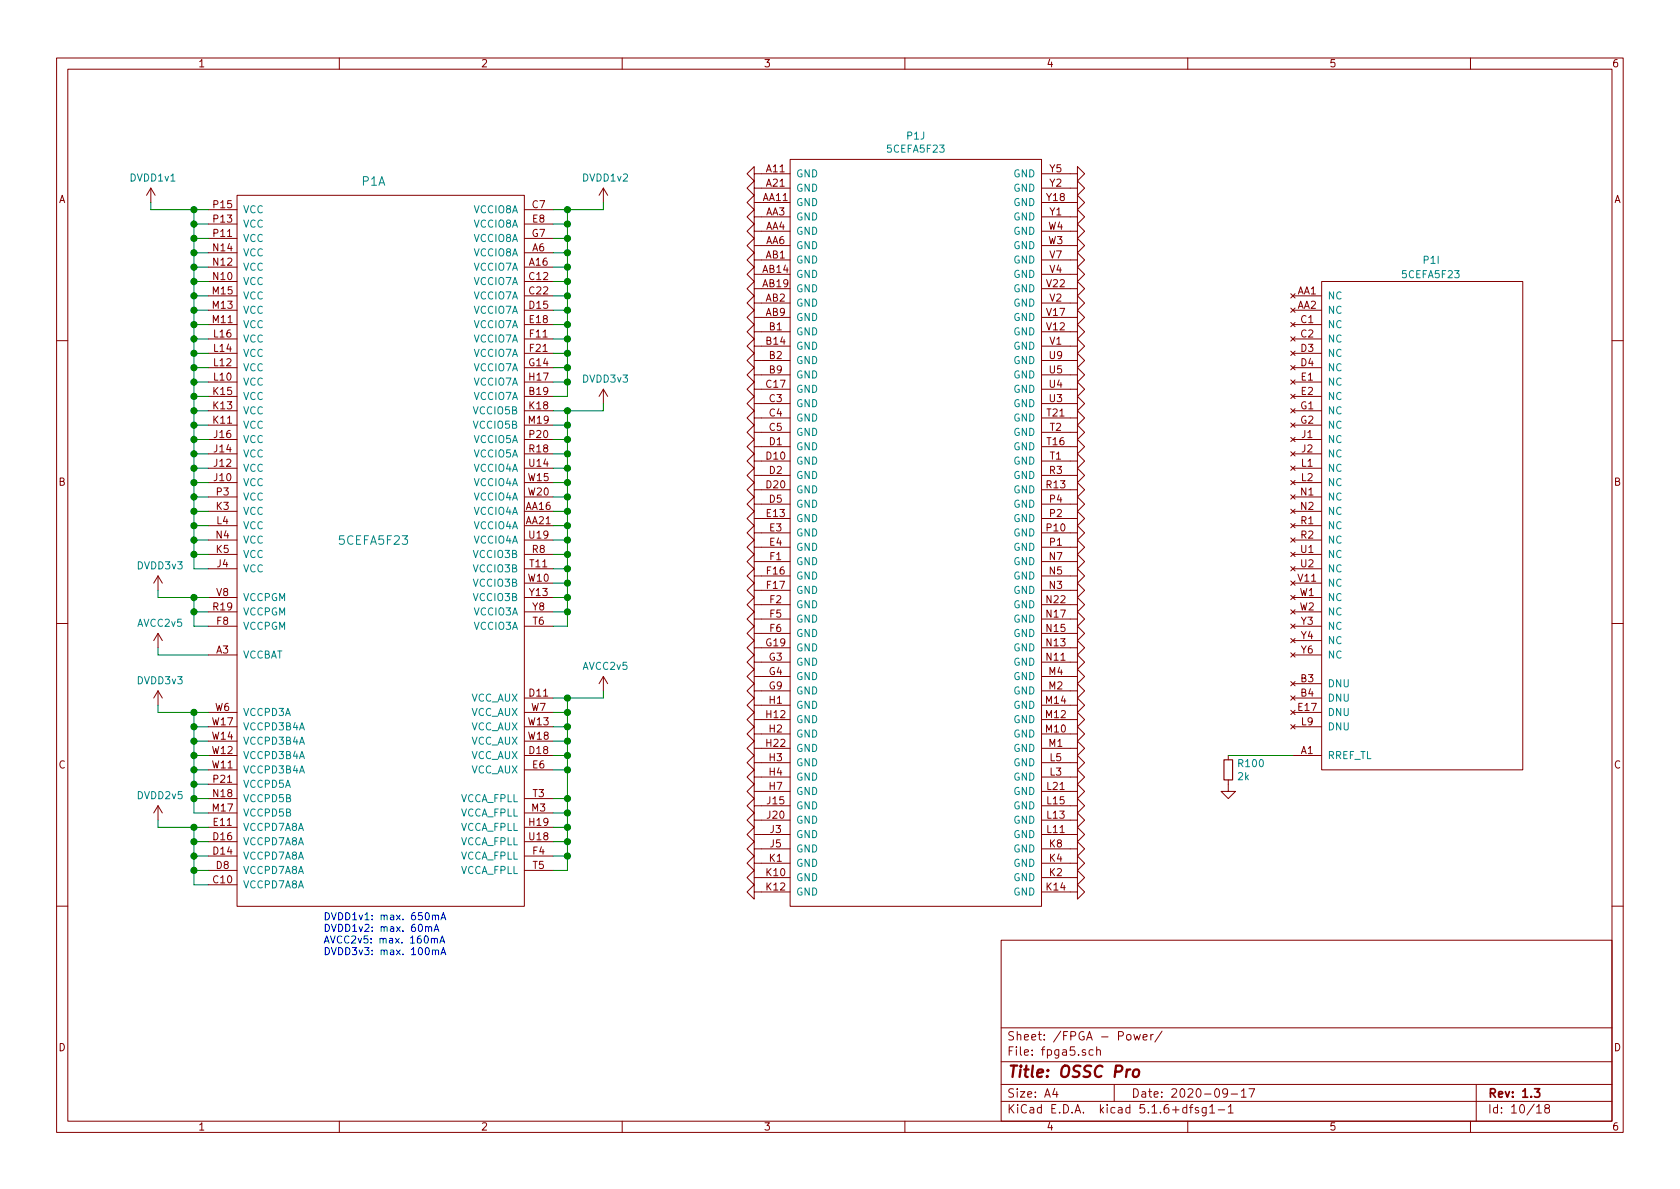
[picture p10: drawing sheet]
<svg xmlns="http://www.w3.org/2000/svg" width="297mm" height="210mm" viewBox="0 0 297 210" stroke-linecap="round" stroke-linejoin="round" font-family="sans-serif">
<g fill="none" stroke="#840000" stroke-width=".18">
<path d="M10 10.3h277v189.9h-277zM12 12.2h273v186.1h-273zM60 10.3v1.9M110 10.3v1.9M160 10.3v1.9M210 10.3v1.9M260 10.3v1.9M26.7 33.3l-.8 1.2M26.7 33.3v2.5M26.7 33.3l.7 1.2M36.8 37.1h5.1M36.8 39.6h5.1"/>
<path d="M41.9 34.5h50.8v125.8h-50.8zM92.7 37.1h5.1M92.7 39.6h5.1M106.7 33.3v2.5M106.7 33.3l-.8 1.2M106.7 33.3l.7 1.2M133.3 30.7v-1.2l-1.2 1.2 1.2 1.3v-1.3h6.4M133.3 33.3v-1.3l-1.2 1.3 1.2 1.2v-1.2h6.4M133.3 35.8v-1.3l-1.2 1.3 1.2 1.3v-1.3h6.4M133.3 38.3v-1.2l-1.2 1.2 1.2 1.3v-1.3h6.4M139.7 28.2h44.4v132.1h-44.4zM184.1 30.7h6.4v1.3l1.3-1.3-1.3-1.2v1.2"/>
<path d="M184.1 33.3h6.4v1.2l1.3-1.2-1.3-1.3v1.3M184.1 35.8h6.4v1.3l1.3-1.3-1.3-1.3v1.3M184.1 38.3h6.4v1.3l1.3-1.3-1.3-1.2v1.2M36.8 47.2h5.1M36.8 44.7h5.1M36.8 49.8h5.1M36.8 52.3h5.1M36.8 54.9h5.1M36.8 57.4h5.1M36.8 59.9h5.1M36.8 42.2h5.1M92.7 47.2h5.1"/>
<path d="M92.7 44.7h5.1M92.7 49.8h5.1M92.7 52.3h5.1M92.7 54.9h5.1M92.7 57.4h5.1M92.7 59.9h5.1M92.7 42.2h5.1M133.3 56.1v-1.2l-1.2 1.2 1.2 1.3v-1.3h6.4M133.3 58.7v-1.3l-1.2 1.3 1.2 1.2v-1.2h6.4M133.3 40.9v-1.3l-1.2 1.3 1.2 1.3v-1.3h6.4M133.3 43.4v-1.2l-1.2 1.2 1.2 1.3v-1.3h6.4M133.3 46v-1.3l-1.2 1.3 1.2 1.2v-1.2h6.4"/>
<path d="M133.3 48.5v-1.3l-1.2 1.3 1.2 1.3v-1.3h6.4M133.3 51v-1.2l-1.2 1.2 1.2 1.3v-1.3h6.4M133.3 53.6v-1.3l-1.2 1.3 1.2 1.3v-1.3h6.4M184.1 56.1h6.4v1.3l1.3-1.3-1.3-1.2v1.2M184.1 58.7h6.4v1.2l1.3-1.2-1.3-1.3v1.3M184.1 40.9h6.4v1.3l1.3-1.3-1.3-1.3v1.3M184.1 53.6h6.4v1.3l1.3-1.3-1.3-1.3v1.3M184.1 51h6.4v1.3l1.3-1.3-1.3-1.2v1.2M184.1 48.5h6.4v1.3l1.3-1.3-1.3-1.3v1.3M184.1 46h6.4v1.2l1.3-1.2-1.3-1.3v1.3M184.1 43.4h6.4v1.3l1.3-1.3-1.3-1.2v1.2M228.2 51.9l.8 .8"/>
<path d="M228.2 54.5l.8 .7M228.2 57l.8 .8M228.2 59.6l.8 .7M228.6 52.3h5.1M228.6 54.9h5.1M228.6 57.4h5.1M228.6 59.9h5.1M229 51.9l-.8 .8M229 54.5l-.8 .7M229 57l-.8 .8M229 59.6l-.8 .7M233.7 49.8h35.5v86.3h-35.5z"/>
<path d="M10 60.2h2M36.8 70.1h5.1M36.8 62.5h5.1M36.8 65h5.1M36.8 67.6h5.1M36.8 77.7h5.1M36.8 75.2h5.1M36.8 72.6h5.1M92.7 70.1h5.1M92.7 62.5h5.1M92.7 65h5.1M92.7 67.6h5.1"/>
<path d="M92.7 77.7h5.1M92.7 75.2h5.1M92.7 72.6h5.1M106.7 68.8l-.8 1.3M106.7 68.8v2.6M106.7 68.8l.7 1.3M133.3 79v-1.3l-1.2 1.3 1.2 1.3v-1.3h6.4M133.3 61.2v-1.3l-1.2 1.3 1.2 1.3v-1.3h6.4M133.3 63.7v-1.2l-1.2 1.2 1.2 1.3v-1.3h6.4M133.3 66.3v-1.3l-1.2 1.3 1.2 1.3v-1.3h6.4M133.3 68.8v-1.2l-1.2 1.2 1.2 1.3v-1.3h6.4M133.3 71.4v-1.3l-1.2 1.3 1.2 1.2v-1.2h6.4"/>
<path d="M133.3 73.9v-1.3l-1.2 1.3 1.2 1.3v-1.3h6.4M133.3 76.4v-1.2l-1.2 1.2 1.2 1.3v-1.3h6.4M184.1 61.2h6.4v1.3l1.3-1.3-1.3-1.3v1.3M184.1 63.7h6.4v1.3l1.3-1.3-1.3-1.2v1.2M184.1 66.3h6.4v1.3l1.3-1.3-1.3-1.3v1.3M184.1 68.8h6.4v1.3l1.3-1.3-1.3-1.2v1.2M184.1 71.4h6.4v1.2l1.3-1.2-1.3-1.3v1.3M184.1 73.9h6.4v1.3l1.3-1.3-1.3-1.3v1.3M184.1 76.4h6.4v1.3l1.3-1.3-1.3-1.2v1.2M184.1 79h6.4v1.3l1.3-1.3-1.3-1.3v1.3M228.2 62.1l.8 .8M228.2 64.6l.8 .8"/>
<path d="M228.2 67.2l.8 .7M228.2 69.7l.8 .8M228.2 72.3l.8 .7M228.2 74.8l.8 .8M228.2 77.3l.8 .8M228.2 79.9l.8 .7M228.6 70.1h5.1M228.6 62.5h5.1M228.6 65h5.1M228.6 67.6h5.1M228.6 77.7h5.1M228.6 75.2h5.1"/>
<path d="M228.6 72.6h5.1M229 62.1l-.8 .8M229 64.6l-.8 .8M229 67.2l-.8 .7M229 69.7l-.8 .8M229 72.3l-.8 .7M229 74.8l-.8 .8M229 77.3l-.8 .8M229 79.9l-.8 .7M285 60.2h2M36.8 90.4h5.1M36.8 93h5.1"/>
<path d="M36.8 85.3h5.1M36.8 82.8h5.1M36.8 80.3h5.1M36.8 98h5.1M36.8 95.5h5.1M36.8 87.9h5.1M92.7 90.4h5.1M92.7 93h5.1M92.7 85.3h5.1M92.7 82.8h5.1M92.7 80.3h5.1M92.7 98h5.1"/>
<path d="M92.7 95.5h5.1M92.7 87.9h5.1M133.3 94.2v-1.2l-1.2 1.2 1.2 1.3v-1.3h6.4M133.3 81.5v-1.2l-1.2 1.2 1.2 1.3v-1.3h6.4M133.3 84.1v-1.3l-1.2 1.3 1.2 1.2v-1.2h6.4M133.3 86.6v-1.3l-1.2 1.3 1.2 1.3v-1.3h6.4M133.3 89.1v-1.2l-1.2 1.2 1.2 1.3v-1.3h6.4M133.3 91.7v-1.3l-1.2 1.3 1.2 1.3v-1.3h6.4M133.3 96.8v-1.3l-1.2 1.3 1.2 1.2v-1.2h6.4M133.3 99.3v-1.3l-1.2 1.3 1.2 1.3v-1.3h6.4M184.1 81.5h6.4v1.3l1.3-1.3-1.3-1.2v1.2M184.1 84.1h6.4v1.2l1.3-1.2-1.3-1.3v1.3"/>
<path d="M184.1 86.6h6.4v1.3l1.3-1.3-1.3-1.3v1.3M184.1 89.1h6.4v1.3l1.3-1.3-1.3-1.2v1.2M184.1 91.7h6.4v1.3l1.3-1.3-1.3-1.3v1.3M184.1 94.2h6.4v1.3l1.3-1.3-1.3-1.2v1.2M184.1 96.8h6.4v1.2l1.3-1.2-1.3-1.3v1.3M184.1 99.3h6.4v1.3l1.3-1.3-1.3-1.3v1.3M228.2 82.4l.8 .8M228.2 85l.8 .7M228.2 87.5l.8 .8M228.2 90l.8 .8M228.2 92.6l.8 .7M228.2 95.1l.8 .8"/>
<path d="M228.2 97.7l.8 .7M228.6 90.4h5.1M228.6 93h5.1M228.6 85.3h5.1M228.6 82.8h5.1M228.6 80.3h5.1M228.6 98h5.1M228.6 95.5h5.1M228.6 87.9h5.1M229 82.4l-.8 .8M229 85l-.8 .7M229 87.5l-.8 .8"/>
<path d="M229 90l-.8 .8M229 92.6l-.8 .7M229 95.1l-.8 .8M229 97.7l-.8 .7M10 110.3h2M27.9 101.8l-.7 1.3M27.9 101.8v2.6M27.9 112v2.5M27.9 101.8l.8 1.3M27.9 112l-.7 1.3M27.9 112l.8 1.3M36.8 115.8h5.1"/>
<path d="M36.8 110.7h5.1M36.8 100.6h5.1M36.8 108.2h5.1M36.8 105.7h5.1M92.7 110.7h5.1M92.7 100.6h5.1M92.7 108.2h5.1M92.7 105.7h5.1M92.7 103.1h5.1M106.7 119.6v2.6M106.7 119.6l-.8 1.3M106.7 119.6l.7 1.3"/>
<path d="M133.3 112v-1.3l-1.2 1.3 1.2 1.3v-1.3h6.4M133.3 114.5v-1.2l-1.2 1.2 1.2 1.3v-1.3h6.4M133.3 117.1v-1.3l-1.2 1.3 1.2 1.3v-1.3h6.4M133.3 119.6v-1.2l-1.2 1.2 1.2 1.3v-1.3h6.4M133.3 109.5v-1.3l-1.2 1.3 1.2 1.2v-1.2h6.4M133.3 101.8v-1.2l-1.2 1.2 1.2 1.3v-1.3h6.4M133.3 104.4v-1.3l-1.2 1.3 1.2 1.3v-1.3h6.4M133.3 106.9v-1.2l-1.2 1.2 1.2 1.3v-1.3h6.4M184.1 101.8h6.4v1.3l1.3-1.3-1.3-1.2v1.2M184.1 104.4h6.4v1.3l1.3-1.3-1.3-1.3v1.3M184.1 119.6h6.4v1.3l1.3-1.3-1.3-1.2v1.2M184.1 117.1h6.4v1.3l1.3-1.3-1.3-1.3v1.3"/>
<path d="M184.1 114.5h6.4v1.3l1.3-1.3-1.3-1.2v1.2M184.1 112h6.4v1.3l1.3-1.3-1.3-1.3v1.3M184.1 109.5h6.4v1.2l1.3-1.2-1.3-1.3v1.3M184.1 106.9h6.4v1.3l1.3-1.3-1.3-1.2v1.2M228.2 100.2l.8 .8M228.2 102.7l.8 .8M228.2 105.3l.8 .7M228.2 107.8l.8 .8M228.2 110.4l.8 .7M228.2 112.9l.8 .8M228.2 115.4l.8 .8M228.6 115.8h5.1"/>
<path d="M228.6 110.7h5.1M228.6 100.6h5.1M228.6 108.2h5.1M228.6 105.7h5.1M228.6 103.1h5.1M228.6 113.3h5.1M229 100.2l-.8 .8M229 102.7l-.8 .8M229 105.3l-.8 .7M229 107.8l-.8 .8M229 110.4l-.8 .7M229 112.9l-.8 .8"/>
<path d="M229 115.4l-.8 .8M285 110.3h2M27.9 122.2v2.5M27.9 122.2l-.7 1.2M27.9 122.2l.8 1.2M36.8 133.6h5.1M36.8 136.1h5.1M36.8 138.7h5.1M36.8 128.5h5.1M36.8 131.1h5.1M36.8 126h5.1M92.7 123.4h5.1"/>
<path d="M92.7 133.6h5.1M92.7 136.1h5.1M92.7 128.5h5.1M92.7 131.1h5.1M92.7 126h5.1M133.3 122.2v-1.3l-1.2 1.3 1.2 1.2v-1.2h6.4M133.3 124.7v-1.3l-1.2 1.3 1.2 1.3v-1.3h6.4M133.3 127.2v-1.2l-1.2 1.2 1.2 1.3v-1.3h6.4M133.3 129.8v-1.3l-1.2 1.3 1.2 1.3v-1.3h6.4M133.3 137.4v-1.3l-1.2 1.3 1.2 1.3v-1.3h6.4M133.3 139.9v-1.2l-1.2 1.2 1.2 1.3v-1.3h6.4M133.3 132.3v-1.2l-1.2 1.2 1.2 1.3v-1.3h6.4"/>
<path d="M133.3 134.9v-1.3l-1.2 1.3 1.2 1.2v-1.2h6.4M184.1 127.2h6.4v1.3l1.3-1.3-1.3-1.2v1.2M184.1 129.8h6.4v1.3l1.3-1.3-1.3-1.3v1.3M184.1 137.4h6.4v1.3l1.3-1.3-1.3-1.3v1.3M184.1 139.9h6.4v1.3l1.3-1.3-1.3-1.2v1.2M184.1 132.3h6.4v1.3l1.3-1.3-1.3-1.2v1.2M184.1 134.9h6.4v1.2l1.3-1.2-1.3-1.3v1.3M184.1 122.2h6.4v1.2l1.3-1.2-1.3-1.3v1.3M184.1 124.7h6.4v1.3l1.3-1.3-1.3-1.3v1.3M217.2 137.9v2h-1.3l1.3 1.3 1.2-1.3h-1.2M217.2 133.6v.8M228.2 120.5l.8 .8"/>
<path d="M228.2 123.1l.8 .7M228.2 125.6l.8 .8M228.2 128.1l.8 .8M228.6 123.4h5.1M228.6 133.6h5.1M228.6 128.5h5.1M228.6 126h5.1M228.6 120.9h5.1M229 120.5l-.8 .8M229 123.1l-.8 .7M229 125.6l-.8 .8M229 128.1l-.8 .8"/>
<path d="M27.9 142.5v2.5M27.9 142.5l-.7 1.3M27.9 142.5l.8 1.3M36.8 156.5h5.1M36.8 151.4h5.1M36.8 148.8h5.1M36.8 153.9h5.1M36.8 146.3h5.1M36.8 143.8h5.1M36.8 141.2h5.1M92.7 151.4h5.1M92.7 148.8h5.1"/>
<path d="M92.7 153.9h5.1M92.7 146.3h5.1M92.7 143.8h5.1M92.7 141.2h5.1M133.3 142.5v-1.3l-1.2 1.3 1.2 1.3v-1.3h6.4M133.3 145v-1.2l-1.2 1.2 1.2 1.3v-1.3h6.4M133.3 147.6v-1.3l-1.2 1.3 1.2 1.2v-1.2h6.4M133.3 150.1v-1.3l-1.2 1.3 1.2 1.3v-1.3h6.4M133.3 152.6v-1.2l-1.2 1.2 1.2 1.3v-1.3h6.4M133.3 155.2v-1.3l-1.2 1.3 1.2 1.3v-1.3h6.4M133.3 157.7v-1.2l-1.2 1.2 1.2 1.3v-1.3h6.4M184.1 142.5h6.4v1.3l1.3-1.3-1.3-1.3v1.3"/>
<path d="M184.1 145h6.4v1.3l1.3-1.3-1.3-1.2v1.2M184.1 147.6h6.4v1.2l1.3-1.2-1.3-1.3v1.3M184.1 150.1h6.4v1.3l1.3-1.3-1.3-1.3v1.3M184.1 152.6h6.4v1.3l1.3-1.3-1.3-1.2v1.2M184.1 155.2h6.4v1.3l1.3-1.3-1.3-1.3v1.3M184.1 157.7h6.4v1.3l1.3-1.3-1.3-1.2v1.2M10 160.2h2M177 166.3h108v32h-108zM285 160.2h2M60 198.3v1.9M110 198.3v1.9M160 198.3v1.9"/>
<path d="M177 194.8h108M177 191.8h108M177 187.8h108M177 181.8h108M186.5 192.5l-.4 1h1M186.8 193v1M193.3 185.7l-.5-.1-.2 .3 .1 .6h.6M193.9 185.7h.1a.37 .37 0 0 1 .6 .1v.8M193.9 185.1v1.5M197 191.8v3M200.5 182.9l.3 1 .2-.7 .3 .7 .3-1M202.1 183.4l.7-.1v-.3l-.5-.1-.2 .2 .1 .7h.6"/>
<path d="M203.5 182.9v1M203.9 182.9l-.3 .1-.1 .2M205.5 182.3l-1.3 2M210 198.3v1.9M210.3 195.8h.6M210.9 195.3l-.4 .2v1.3M211.9 195.9l-.4-.1-.2 .2 .1 .3 .5 .1v.3h-.6M213.3 195.8v1.2l-.3 .3h-.4M213.3 195.9l-.5-.1-.3 .3 .1 .6 .2 .1 .5-.1M213.9 195.8l.4-.5v1.5M213.9 196.8h.9M215.4 196.3h1.1"/>
<path d="M217 193.2l-.1 .2a.48 .48 0 0 1-.6-.1v-.6a.48 .48 0 0 1 .6-.1l.1 .1a1.19 1.19 0 0 1-.2 1.2l-.5 .1M217.2 195.8l.4-.5v1.5M217.2 196.8h.8M217.7 193.5h1.1M219.5 193l.4-.5v1.5M219.5 194h.8M220.8 192.5h1l-.6 1.5M260 198.3v1.9M261 191.8v6.5M271.7 195.8l.4-.5v1.5M271.7 196.8h.8M273.4 196l-.2-.2v-.3a.48 .48 0 0 1 .7 0l-.1 .4-.6 .2-.1 .4 .3 .3h.3l.3-.3-.1-.4-.2-.1"/>
</g>
<path d="M271.3 192.5h.9l-.5 .6 .5 .1v.7l-.2 .1-.7-.1" fill="none" stroke="#840000" stroke-width=".3"/>
<path d="M200.5 189.3a.53 .53 0 0 1 .5-.2 .53 .53 0 0 1 .4 .4l-.1 .6a.56 .56 0 0 1-.5 .4 .56 .56 0 0 1-.5-.4z" fill="none" stroke="#840000" stroke-width=".41"/>
<path d="M216.4 134.4h1.5v3.5h-1.5z" fill="none" stroke="#840000" stroke-width=".2"/>
<g fill="none" stroke="#008400" stroke-width=".18">
<path d="M26.7 35.8v1.3h10.1M34.3 37.1v63.5h2.5M34.3 39.6h2.5M97.8 39.6h2.5M100.3 37.1v33h-2.5M106.7 35.8v1.3h-8.9M34.3 42.2h2.5M34.3 52.3h2.5M34.3 49.8h2.5M34.3 47.2h2.5M34.3 59.9h2.5M34.3 44.7h2.5"/>
<path d="M34.3 57.4h2.5M34.3 54.9h2.5M97.8 42.2h2.5M97.8 52.3h2.5M97.8 49.8h2.5M97.8 47.2h2.5M97.8 59.9h2.5M97.8 44.7h2.5M97.8 57.4h2.5M97.8 54.9h2.5M34.3 72.6h2.5M34.3 75.2h2.5"/>
<path d="M34.3 77.7h2.5M34.3 70.1h2.5M34.3 67.6h2.5M34.3 65h2.5M34.3 62.5h2.5M97.8 75.2h2.5M97.8 77.7h2.5M97.8 67.6h2.5M97.8 65h2.5M97.8 62.5h2.5M100.3 72.6v38.1h-2.5M106.7 71.4v1.2h-8.9"/>
<path d="M34.3 93h2.5M34.3 90.4h2.5M34.3 95.5h2.5M34.3 80.3h2.5M34.3 87.9h2.5M34.3 85.3h2.5M34.3 82.8h2.5M34.3 98h2.5M97.8 93h2.5M97.8 90.4h2.5M97.8 95.5h2.5M97.8 80.3h2.5"/>
<path d="M97.8 87.9h2.5M97.8 85.3h2.5M97.8 82.8h2.5M97.8 98h2.5M27.9 104.4v1.3h8.9M27.9 114.5v1.3h8.9M34.3 108.2h2.5M34.3 105.7v5h2.5M97.8 100.6h2.5M97.8 103.1h2.5M97.8 105.7h2.5M97.8 108.2h2.5"/>
<path d="M27.9 124.7v1.3h8.9M34.3 128.5h2.5M34.3 131.1h2.5M34.3 133.6h2.5M34.3 136.1h2.5M34.3 126v17.8h2.5M34.3 138.7h2.5M97.8 126h2.5M97.8 128.5h2.5M97.8 131.1h2.5M97.8 133.6h2.5M97.8 136.1h2.5"/>
<path d="M100.3 123.4v30.5h-2.5M106.7 122.2v1.2h-8.9M217.2 133.6h11.4M27.9 145v1.3h8.9M34.3 141.2h2.5M34.3 148.8h2.5M34.3 151.4h2.5M34.3 153.9h2.5M34.3 146.3v10.2h2.5M97.8 141.2h2.5M97.8 143.8h2.5M97.8 146.3h2.5"/>
<path d="M97.8 148.8h2.5M97.8 151.4h2.5"/>
</g>
<g fill="none" stroke="#0000c2" stroke-width=".18">
<path d="M75.2 164l.2-.1h.3l.1 .8M75.8 164.1l.2-.2h.3v.8M76.3 166.1l.2-.2 .3 .1v.8M76.5 161.9l.1-.1 .3 .1 .1 .8M76.5 168.1l.1-.1h.3l.1 .8M76.8 164.7l.4-1.3 .4 1.3M76.8 166.1l.2-.2 .3 .1v.8M76.9 164.4h.6M77 162l.2-.2 .3 .1v.8M77 168.2l.2-.2h.3v.8M77.8 166.8l.4-1.3 .4 1.3M77.9 166.4h.6"/>
<path d="M78 162.7l.4-1.3 .4 1.3M78 168.8l.4-1.2 .4 1.2M78.1 162.3h.6M78.1 168.5h.6"/>
</g>
<g fill="#008400" stroke="#008400" stroke-width=".25">
<circle cx="34.3" cy="52.3" r=".51"/>
<circle cx="34.3" cy="59.9" r=".51"/>
<circle cx="34.3" cy="141.2" r=".51"/>
<circle cx="34.3" cy="62.5" r=".51"/>
<circle cx="34.3" cy="57.4" r=".51"/>
<circle cx="34.3" cy="80.3" r=".51"/>
<circle cx="34.3" cy="65" r=".51"/>
<circle cx="34.3" cy="67.6" r=".51"/>
<circle cx="34.3" cy="54.9" r=".51"/>
<circle cx="34.3" cy="70.1" r=".51"/>
<circle cx="34.3" cy="39.6" r=".51"/>
<circle cx="34.3" cy="72.6" r=".51"/>
<circle cx="34.3" cy="37.1" r=".51"/>
<circle cx="34.3" cy="49.8" r=".51"/>
<circle cx="34.3" cy="77.7" r=".51"/>
<circle cx="34.3" cy="47.2" r=".51"/>
<circle cx="34.3" cy="44.7" r=".51"/>
<circle cx="34.3" cy="75.2" r=".51"/>
<circle cx="34.3" cy="42.2" r=".51"/>
<circle cx="100.3" cy="95.5" r=".51"/>
<circle cx="100.3" cy="75.2" r=".51"/>
<circle cx="100.3" cy="37.1" r=".51"/>
<circle cx="100.3" cy="77.7" r=".51"/>
<circle cx="100.3" cy="80.3" r=".51"/>
<circle cx="100.3" cy="39.6" r=".51"/>
<circle cx="100.3" cy="82.8" r=".51"/>
<circle cx="100.3" cy="67.6" r=".51"/>
<circle cx="100.3" cy="85.3" r=".51"/>
<circle cx="100.3" cy="65" r=".51"/>
<circle cx="100.3" cy="87.9" r=".51"/>
<circle cx="100.3" cy="90.4" r=".51"/>
<circle cx="100.3" cy="62.5" r=".51"/>
<circle cx="100.3" cy="93" r=".51"/>
<circle cx="100.3" cy="59.9" r=".51"/>
<circle cx="34.3" cy="151.4" r=".51"/>
<circle cx="100.3" cy="98" r=".51"/>
<circle cx="100.3" cy="57.4" r=".51"/>
<circle cx="100.3" cy="100.6" r=".51"/>
<circle cx="100.3" cy="54.9" r=".51"/>
<circle cx="100.3" cy="103.1" r=".51"/>
<circle cx="100.3" cy="105.7" r=".51"/>
<circle cx="100.3" cy="52.3" r=".51"/>
<circle cx="100.3" cy="108.2" r=".51"/>
<circle cx="100.3" cy="49.8" r=".51"/>
<circle cx="100.3" cy="72.6" r=".51"/>
<circle cx="100.3" cy="47.2" r=".51"/>
<circle cx="100.3" cy="44.7" r=".51"/>
<circle cx="100.3" cy="42.2" r=".51"/>
<circle cx="34.3" cy="131.1" r=".51"/>
<circle cx="34.3" cy="85.3" r=".51"/>
<circle cx="34.3" cy="87.9" r=".51"/>
<circle cx="34.3" cy="90.4" r=".51"/>
<circle cx="34.3" cy="93" r=".51"/>
<circle cx="34.3" cy="95.5" r=".51"/>
<circle cx="34.3" cy="98" r=".51"/>
<circle cx="34.3" cy="105.7" r=".51"/>
<circle cx="34.3" cy="108.2" r=".51"/>
<circle cx="34.3" cy="126" r=".51"/>
<circle cx="34.3" cy="138.7" r=".51"/>
<circle cx="34.3" cy="136.1" r=".51"/>
<circle cx="34.3" cy="133.6" r=".51"/>
<circle cx="100.3" cy="126" r=".51"/>
<circle cx="100.3" cy="128.5" r=".51"/>
<circle cx="34.3" cy="82.8" r=".51"/>
<circle cx="100.3" cy="131.1" r=".51"/>
<circle cx="34.3" cy="128.5" r=".51"/>
<circle cx="100.3" cy="133.6" r=".51"/>
<circle cx="100.3" cy="136.1" r=".51"/>
<circle cx="100.3" cy="141.2" r=".51"/>
<circle cx="34.3" cy="146.3" r=".51"/>
<circle cx="100.3" cy="143.8" r=".51"/>
<circle cx="100.3" cy="146.3" r=".51"/>
<circle cx="34.3" cy="148.8" r=".51"/>
<circle cx="100.3" cy="148.8" r=".51"/>
<circle cx="34.3" cy="153.9" r=".51"/>
<circle cx="100.3" cy="151.4" r=".51"/>
<circle cx="100.3" cy="123.4" r=".51"/>
</g>
<text font-size="2.8" fill="#840000" x="178" y="190.5">Title: OSSC Pro</text>
<g font-size="2.1" fill="#008484">
<text x="64" y="32.8">P1A</text>
<text x="60.1" y="96.3">5CEFA5F23</text>
</g>
<g font-size="2.1" fill="#840000">
<text x="178" y="184">Sheet: /FPGA - Power/</text>
<text x="178" y="186.7">File: fpga5.sch</text>
<text x="178" y="196.9">KiCad E.D.A. kicad 5.1.6+dfsg1-1</text>
<text x="178" y="194.1">Size: A4</text>
<text x="200" y="194.1">Date: 2020-09-17</text>
<text x="263" y="194.1">Rev: 1.3</text>
<text x="263" y="196.9">Id: 10/18</text>
</g>
<g font-size="1.8" fill="#840000">
<text x="35" y="11.9">1</text>
<text x="85" y="11.9">2</text>
<text x="135" y="11.9">3</text>
<text x="185" y="11.9">4</text>
<text x="235" y="11.9">5</text>
<text x="285" y="11.9">6</text>
<text x="10.4" y="35.9">A</text>
<text x="134.9" y="35.6">AA11</text>
<text x="135.5" y="30.5">A11</text>
<text x="135.5" y="33">A21</text>
<text x="185.1" y="35.6">Y18</text>
<text x="185.6" y="33">Y2</text>
<text x="185.6" y="30.5">Y5</text>
<text x="285.4" y="35.9">A</text>
<text x="37.8" y="41.9">P11</text>
<text x="37.8" y="39.4">P13</text>
<text x="37.8" y="36.8">P15</text>
<text x="94.1" y="41.9">G7</text>
<text x="94.1" y="36.8">C7</text>
<text x="94.2" y="39.4">E8</text>
<text x="135.4" y="38.1">AA3</text>
<text x="135.4" y="40.6">AA4</text>
<text x="185.4" y="40.6">W4</text>
<text x="185.6" y="38.1">Y1</text>
<text x="37.7" y="47">N12</text>
<text x="37.7" y="44.4">N14</text>
<text x="93.6" y="47">A16</text>
<text x="94.1" y="44.4">A6</text>
<text x="135.4" y="43.2">AA6</text>
<text x="135.4" y="45.7">AB1</text>
<text x="185.4" y="43.2">W3</text>
<text x="185.6" y="45.7">V7</text>
<text x="37.7" y="52.1">M15</text>
<text x="37.7" y="49.5">N10</text>
<text x="93.6" y="49.5">C12</text>
<text x="93.6" y="52.1">C22</text>
<text x="134.9" y="48.3">AB14</text>
<text x="134.9" y="50.8">AB19</text>
<text x="135.4" y="53.3">AB2</text>
<text x="185.1" y="50.8">V22</text>
<text x="185.6" y="53.3">V2</text>
<text x="185.6" y="48.3">V4</text>
<text x="229.4" y="52.1">AA1</text>
<text x="37.7" y="57.1">M11</text>
<text x="37.7" y="54.6">M13</text>
<text x="37.8" y="59.7">L16</text>
<text x="93.6" y="54.6">D15</text>
<text x="93.7" y="57.1">E18</text>
<text x="93.7" y="59.7">F11</text>
<text x="135.4" y="55.9">AB9</text>
<text x="136" y="58.4">B1</text>
<text x="185.1" y="58.4">V12</text>
<text x="185.1" y="55.9">V17</text>
<text x="229.4" y="54.6">AA2</text>
<text x="230" y="57.1">C1</text>
<text x="230" y="59.7">C2</text>
<text x="37.8" y="64.8">L12</text>
<text x="37.8" y="62.2">L14</text>
<text x="93.6" y="64.8">G14</text>
<text x="93.7" y="62.2">F21</text>
<text x="135.5" y="61">B14</text>
<text x="136" y="63.5">B2</text>
<text x="185.6" y="63.5">U9</text>
<text x="185.6" y="61">V1</text>
<text x="230" y="62.2">D3</text>
<text x="230" y="64.8">D4</text>
<text x="37.7" y="69.8">K15</text>
<text x="37.8" y="67.3">L10</text>
<text x="93.6" y="69.8">B19</text>
<text x="93.6" y="67.3">H17</text>
<text x="135.5" y="68.6">C17</text>
<text x="136" y="66">B9</text>
<text x="136" y="71.1">C3</text>
<text x="185.6" y="71.1">U3</text>
<text x="185.6" y="68.6">U4</text>
<text x="185.6" y="66">U5</text>
<text x="230.1" y="67.3">E1</text>
<text x="230.1" y="69.8">E2</text>
<text x="37.7" y="74.9">K11</text>
<text x="37.7" y="72.4">K13</text>
<text x="37.9" y="77.5">J16</text>
<text x="93.5" y="74.9">M19</text>
<text x="93.6" y="72.4">K18</text>
<text x="93.7" y="77.5">P20</text>
<text x="136" y="73.7">C4</text>
<text x="136" y="76.2">C5</text>
<text x="185.2" y="73.7">T21</text>
<text x="185.7" y="76.2">T2</text>
<text x="230" y="72.4">G1</text>
<text x="230" y="74.9">G2</text>
<text x="230.2" y="77.5">J1</text>
<text x="37.9" y="82.5">J12</text>
<text x="37.9" y="80">J14</text>
<text x="93.6" y="80">R18</text>
<text x="93.6" y="82.5">U14</text>
<text x="135.5" y="81.3">D10</text>
<text x="136" y="78.7">D1</text>
<text x="136" y="83.8">D2</text>
<text x="185.2" y="78.7">T16</text>
<text x="185.6" y="83.8">R3</text>
<text x="185.7" y="81.3">T1</text>
<text x="230.1" y="82.5">L1</text>
<text x="230.2" y="80">J2</text>
<text x="10.4" y="85.9">B</text>
<text x="37.9" y="85.1">J10</text>
<text x="38.3" y="87.6">P3</text>
<text x="93.4" y="85.1">W15</text>
<text x="93.4" y="87.6">W20</text>
<text x="135.5" y="86.4">D20</text>
<text x="136" y="88.9">D5</text>
<text x="185.1" y="86.4">R13</text>
<text x="185.6" y="88.9">P4</text>
<text x="230" y="87.6">N1</text>
<text x="230.1" y="85.1">L2</text>
<text x="285.4" y="85.9">B</text>
<text x="38.3" y="90.2">K3</text>
<text x="38.3" y="95.2">N4</text>
<text x="38.4" y="92.7">L4</text>
<text x="93" y="90.2">AA16</text>
<text x="93" y="92.7">AA21</text>
<text x="93.6" y="95.2">U19</text>
<text x="135.6" y="91.4">E13</text>
<text x="136.1" y="94">E3</text>
<text x="185.1" y="94">P10</text>
<text x="185.6" y="91.4">P2</text>
<text x="230" y="90.2">N2</text>
<text x="230" y="92.7">R1</text>
<text x="230" y="95.2">R2</text>
<text x="38.3" y="97.8">K5</text>
<text x="38.4" y="100.3">J4</text>
<text x="93.7" y="100.3">T11</text>
<text x="94.1" y="97.8">R8</text>
<text x="135.6" y="101.6">F16</text>
<text x="136.1" y="96.5">E4</text>
<text x="136.1" y="99.1">F1</text>
<text x="185.6" y="101.6">N5</text>
<text x="185.6" y="99.1">N7</text>
<text x="185.6" y="96.5">P1</text>
<text x="230" y="97.8">U1</text>
<text x="230" y="100.3">U2</text>
<text x="37.7" y="107.9">R19</text>
<text x="38.3" y="105.4">V8</text>
<text x="93.4" y="102.9">W10</text>
<text x="93.7" y="105.4">Y13</text>
<text x="94.2" y="107.9">Y8</text>
<text x="135.6" y="104.1">F17</text>
<text x="136.1" y="106.7">F2</text>
<text x="185.1" y="106.7">N22</text>
<text x="185.6" y="104.1">N3</text>
<text x="229.6" y="102.9">V11</text>
<text x="229.8" y="105.4">W1</text>
<text x="229.8" y="107.9">W2</text>
<text x="38.4" y="110.5">F8</text>
<text x="94.2" y="110.5">T6</text>
<text x="136.1" y="109.2">F5</text>
<text x="136.1" y="111.8">F6</text>
<text x="185.1" y="111.8">N15</text>
<text x="185.1" y="109.2">N17</text>
<text x="230.1" y="110.5">Y3</text>
<text x="230.1" y="113">Y4</text>
<text x="38.3" y="115.6">A3</text>
<text x="135.5" y="114.3">G19</text>
<text x="136" y="116.8">G3</text>
<text x="136" y="119.4">G4</text>
<text x="185.1" y="116.8">N11</text>
<text x="185.1" y="114.3">N13</text>
<text x="185.5" y="119.4">M4</text>
<text x="230.1" y="115.6">Y6</text>
<text x="38" y="125.7">W6</text>
<text x="93.6" y="123.2">D11</text>
<text x="93.9" y="125.7">W7</text>
<text x="136" y="121.9">G9</text>
<text x="136" y="124.5">H1</text>
<text x="185" y="124.5">M14</text>
<text x="185.5" y="121.9">M2</text>
<text x="229.6" y="125.7">E17</text>
<text x="230" y="120.6">B3</text>
<text x="230" y="123.2">B4</text>
<text x="37.6" y="130.8">W14</text>
<text x="37.6" y="128.3">W17</text>
<text x="93.4" y="128.3">W13</text>
<text x="93.4" y="130.8">W18</text>
<text x="135.5" y="127">H12</text>
<text x="136" y="129.5">H2</text>
<text x="185" y="129.5">M10</text>
<text x="185" y="127">M12</text>
<text x="230.1" y="128.3">L9</text>
<text x="10.4" y="135.9">C</text>
<text x="37.6" y="135.9">W11</text>
<text x="37.6" y="133.3">W12</text>
<text x="93.6" y="133.3">D18</text>
<text x="94.2" y="135.9">E6</text>
<text x="135.5" y="132.1">H22</text>
<text x="136" y="134.6">H3</text>
<text x="136" y="137.2">H4</text>
<text x="185.5" y="132.1">M1</text>
<text x="185.7" y="137.2">L3</text>
<text x="185.7" y="134.6">L5</text>
<text x="230" y="133.3">A1</text>
<text x="285.4" y="135.9">C</text>
<text x="37.7" y="143.5">M17</text>
<text x="37.7" y="141">N18</text>
<text x="37.8" y="138.4">P21</text>
<text x="94" y="143.5">M3</text>
<text x="94.2" y="141">T3</text>
<text x="135.7" y="142.2">J15</text>
<text x="136" y="139.7">H7</text>
<text x="185.2" y="142.2">L15</text>
<text x="185.2" y="139.7">L21</text>
<text x="37.7" y="148.6">D16</text>
<text x="37.8" y="146">E11</text>
<text x="93.6" y="146">H19</text>
<text x="93.6" y="148.6">U18</text>
<text x="135.7" y="144.8">J20</text>
<text x="136.2" y="147.3">J3</text>
<text x="136.2" y="149.9">J5</text>
<text x="185.2" y="147.3">L11</text>
<text x="185.2" y="144.8">L13</text>
<text x="185.6" y="149.9">K8</text>
<text x="37.7" y="151.1">D14</text>
<text x="38.3" y="153.7">D8</text>
<text x="94.2" y="151.1">F4</text>
<text x="94.2" y="153.7">T5</text>
<text x="135.5" y="154.9">K10</text>
<text x="136" y="152.4">K1</text>
<text x="185.6" y="154.9">K2</text>
<text x="185.6" y="152.4">K4</text>
<text x="37.7" y="156.2">C10</text>
<text x="135.5" y="157.5">K12</text>
<text x="185.1" y="157.5">K14</text>
<text x="10.4" y="185.9">D</text>
<text x="285.4" y="185.9">D</text>
<text x="35" y="199.9">1</text>
<text x="85" y="199.9">2</text>
<text x="135" y="199.9">3</text>
<text x="185" y="199.9">4</text>
<text x="235" y="199.9">5</text>
<text x="285" y="199.9">6</text>
</g>
<g font-size="1.8" fill="#008484">
<text x="157" y="27">5CEFA5F23</text>
<text x="160.4" y="24.7">P1J</text>
<text x="23.1" y="32.1">DVDD1v1</text>
<text x="103.1" y="32.1">DVDD1v2</text>
<text x="140.7" y="31.4">GND</text>
<text x="140.7" y="33.9">GND</text>
<text x="179.2" y="33.9">GND</text>
<text x="179.2" y="31.4">GND</text>
<text x="42.9" y="40.3">VCC</text>
<text x="42.9" y="37.7">VCC</text>
<text x="83.8" y="37.7">VCCIO8A</text>
<text x="83.8" y="40.3">VCCIO8A</text>
<text x="140.7" y="36.4">GND</text>
<text x="140.7" y="39">GND</text>
<text x="140.7" y="41.5">GND</text>
<text x="179.2" y="41.5">GND</text>
<text x="179.2" y="39">GND</text>
<text x="179.2" y="36.4">GND</text>
<text x="42.9" y="47.9">VCC</text>
<text x="42.9" y="45.3">VCC</text>
<text x="42.9" y="42.8">VCC</text>
<text x="83.8" y="47.9">VCCIO7A</text>
<text x="83.8" y="45.3">VCCIO8A</text>
<text x="83.8" y="42.8">VCCIO8A</text>
<text x="140.7" y="44.1">GND</text>
<text x="140.7" y="46.6">GND</text>
<text x="179.2" y="46.6">GND</text>
<text x="179.2" y="44.1">GND</text>
<text x="251.7" y="46.7">P1I</text>
<text x="42.9" y="53">VCC</text>
<text x="42.9" y="50.4">VCC</text>
<text x="83.8" y="50.4">VCCIO7A</text>
<text x="83.8" y="53">VCCIO7A</text>
<text x="140.7" y="49.1">GND</text>
<text x="140.7" y="51.7">GND</text>
<text x="179.2" y="51.7">GND</text>
<text x="179.2" y="49.1">GND</text>
<text x="234.7" y="53">NC</text>
<text x="248.1" y="49.2">5CEFA5F23</text>
<text x="42.9" y="58">VCC</text>
<text x="42.9" y="55.5">VCC</text>
<text x="83.8" y="55.5">VCCIO7A</text>
<text x="83.8" y="58">VCCIO7A</text>
<text x="140.7" y="54.2">GND</text>
<text x="140.7" y="56.8">GND</text>
<text x="140.7" y="59.3">GND</text>
<text x="179.2" y="59.3">GND</text>
<text x="179.2" y="56.8">GND</text>
<text x="179.2" y="54.2">GND</text>
<text x="234.7" y="55.5">NC</text>
<text x="234.7" y="58">NC</text>
<text x="42.9" y="65.7">VCC</text>
<text x="42.9" y="63.1">VCC</text>
<text x="42.9" y="60.6">VCC</text>
<text x="83.8" y="60.6">VCCIO7A</text>
<text x="83.8" y="63.1">VCCIO7A</text>
<text x="83.8" y="65.7">VCCIO7A</text>
<text x="140.7" y="61.8">GND</text>
<text x="140.7" y="64.4">GND</text>
<text x="179.2" y="64.4">GND</text>
<text x="179.2" y="61.8">GND</text>
<text x="234.7" y="60.6">NC</text>
<text x="234.7" y="63.1">NC</text>
<text x="234.7" y="65.7">NC</text>
<text x="42.9" y="70.7">VCC</text>
<text x="42.9" y="68.2">VCC</text>
<text x="83.8" y="70.7">VCCIO7A</text>
<text x="83.8" y="68.2">VCCIO7A</text>
<text x="103.1" y="67.7">DVDD3v3</text>
<text x="140.7" y="66.9">GND</text>
<text x="140.7" y="69.5">GND</text>
<text x="179.2" y="69.5">GND</text>
<text x="179.2" y="66.9">GND</text>
<text x="234.7" y="68.2">NC</text>
<text x="234.7" y="70.7">NC</text>
<text x="42.9" y="75.8">VCC</text>
<text x="42.9" y="73.3">VCC</text>
<text x="83.8" y="73.3">VCCIO5B</text>
<text x="83.8" y="75.8">VCCIO5B</text>
<text x="140.7" y="72">GND</text>
<text x="140.7" y="74.5">GND</text>
<text x="140.7" y="77.1">GND</text>
<text x="179.2" y="77.1">GND</text>
<text x="179.2" y="74.5">GND</text>
<text x="179.2" y="72">GND</text>
<text x="234.7" y="73.3">NC</text>
<text x="234.7" y="75.8">NC</text>
<text x="42.9" y="83.4">VCC</text>
<text x="42.9" y="80.9">VCC</text>
<text x="42.9" y="78.4">VCC</text>
<text x="83.8" y="78.4">VCCIO5A</text>
<text x="83.8" y="80.9">VCCIO5A</text>
<text x="83.8" y="83.4">VCCIO4A</text>
<text x="140.7" y="79.6">GND</text>
<text x="140.7" y="82.2">GND</text>
<text x="179.2" y="82.2">GND</text>
<text x="179.2" y="79.6">GND</text>
<text x="234.7" y="78.4">NC</text>
<text x="234.7" y="80.9">NC</text>
<text x="234.7" y="83.4">NC</text>
<text x="42.9" y="86">VCC</text>
<text x="42.9" y="88.5">VCC</text>
<text x="83.8" y="86">VCCIO4A</text>
<text x="83.8" y="88.5">VCCIO4A</text>
<text x="140.7" y="84.7">GND</text>
<text x="140.7" y="87.2">GND</text>
<text x="140.7" y="89.8">GND</text>
<text x="179.2" y="89.8">GND</text>
<text x="179.2" y="87.2">GND</text>
<text x="179.2" y="84.7">GND</text>
<text x="234.7" y="86">NC</text>
<text x="234.7" y="88.5">NC</text>
<text x="42.9" y="91.1">VCC</text>
<text x="42.9" y="93.6">VCC</text>
<text x="83.8" y="91.1">VCCIO4A</text>
<text x="83.8" y="93.6">VCCIO4A</text>
<text x="140.7" y="92.3">GND</text>
<text x="140.7" y="94.9">GND</text>
<text x="179.2" y="94.9">GND</text>
<text x="179.2" y="92.3">GND</text>
<text x="234.7" y="91.1">NC</text>
<text x="234.7" y="93.6">NC</text>
<text x="24.4" y="100.7">DVDD3v3</text>
<text x="42.9" y="101.2">VCC</text>
<text x="42.9" y="98.7">VCC</text>
<text x="42.9" y="96.1">VCC</text>
<text x="83.8" y="98.7">VCCIO3B</text>
<text x="83.8" y="101.2">VCCIO3B</text>
<text x="83.8" y="96.1">VCCIO4A</text>
<text x="140.7" y="97.4">GND</text>
<text x="140.7" y="99.9">GND</text>
<text x="179.2" y="99.9">GND</text>
<text x="179.2" y="97.4">GND</text>
<text x="234.7" y="96.1">NC</text>
<text x="234.7" y="98.7">NC</text>
<text x="234.7" y="101.2">NC</text>
<text x="42.9" y="106.3">VCCPGM</text>
<text x="83.8" y="103.8">VCCIO3B</text>
<text x="83.8" y="106.3">VCCIO3B</text>
<text x="140.7" y="102.5">GND</text>
<text x="140.7" y="105">GND</text>
<text x="140.7" y="107.6">GND</text>
<text x="179.2" y="107.6">GND</text>
<text x="179.2" y="105">GND</text>
<text x="179.2" y="102.5">GND</text>
<text x="234.7" y="103.8">NC</text>
<text x="234.7" y="106.3">NC</text>
<text x="24.4" y="110.8">AVCC2v5</text>
<text x="42.9" y="111.4">VCCPGM</text>
<text x="42.9" y="108.8">VCCPGM</text>
<text x="83.8" y="111.4">VCCIO3A</text>
<text x="83.8" y="108.8">VCCIO3A</text>
<text x="140.7" y="110.1">GND</text>
<text x="140.7" y="112.6">GND</text>
<text x="179.2" y="112.6">GND</text>
<text x="179.2" y="110.1">GND</text>
<text x="234.7" y="108.8">NC</text>
<text x="234.7" y="111.4">NC</text>
<text x="234.7" y="113.9">NC</text>
<text x="42.9" y="116.5">VCCBAT</text>
<text x="103.1" y="118.5">AVCC2v5</text>
<text x="140.7" y="115.2">GND</text>
<text x="140.7" y="117.7">GND</text>
<text x="179.2" y="117.7">GND</text>
<text x="179.2" y="115.2">GND</text>
<text x="234.7" y="116.5">NC</text>
<text x="24.4" y="121">DVDD3v3</text>
<text x="83.2" y="124.1">VCC_AUX</text>
<text x="140.7" y="120.3">GND</text>
<text x="140.7" y="122.8">GND</text>
<text x="140.7" y="125.3">GND</text>
<text x="179.2" y="125.3">GND</text>
<text x="179.2" y="122.8">GND</text>
<text x="179.2" y="120.3">GND</text>
<text x="234.7" y="121.5">DNU</text>
<text x="234.7" y="124.1">DNU</text>
<text x="42.9" y="131.7">VCCPD3B4A</text>
<text x="42.9" y="129.2">VCCPD3B4A</text>
<text x="42.9" y="126.6">VCCPD3A</text>
<text x="83.2" y="129.2">VCC_AUX</text>
<text x="83.2" y="131.7">VCC_AUX</text>
<text x="83.2" y="126.6">VCC_AUX</text>
<text x="140.7" y="127.9">GND</text>
<text x="140.7" y="130.4">GND</text>
<text x="179.2" y="130.4">GND</text>
<text x="179.2" y="127.9">GND</text>
<text x="234.7" y="126.6">DNU</text>
<text x="234.7" y="129.2">DNU</text>
<text x="42.9" y="136.8">VCCPD3B4A</text>
<text x="42.9" y="134.2">VCCPD3B4A</text>
<text x="83.2" y="134.2">VCC_AUX</text>
<text x="83.2" y="136.8">VCC_AUX</text>
<text x="140.7" y="133">GND</text>
<text x="140.7" y="135.5">GND</text>
<text x="179.2" y="135.5">GND</text>
<text x="179.2" y="133">GND</text>
<text x="218.9" y="138">2k</text>
<text x="219.1" y="135.7">R100</text>
<text x="234.7" y="134.2">RREF_TL</text>
<text x="24.4" y="141.3">DVDD2v5</text>
<text x="42.9" y="141.9">VCCPD5B</text>
<text x="42.9" y="139.3">VCCPD5A</text>
<text x="81.3" y="141.9">VCCA_FPLL</text>
<text x="140.7" y="138">GND</text>
<text x="140.7" y="140.6">GND</text>
<text x="140.7" y="143.1">GND</text>
<text x="179.2" y="143.1">GND</text>
<text x="179.2" y="140.6">GND</text>
<text x="179.2" y="138">GND</text>
<text x="42.9" y="149.5">VCCPD7A8A</text>
<text x="42.9" y="146.9">VCCPD7A8A</text>
<text x="42.9" y="144.4">VCCPD5B</text>
<text x="81.3" y="146.9">VCCA_FPLL</text>
<text x="81.3" y="144.4">VCCA_FPLL</text>
<text x="81.3" y="149.5">VCCA_FPLL</text>
<text x="140.7" y="145.7">GND</text>
<text x="140.7" y="148.2">GND</text>
<text x="179.2" y="148.2">GND</text>
<text x="179.2" y="145.7">GND</text>
<text x="42.9" y="152">VCCPD7A8A</text>
<text x="42.9" y="154.6">VCCPD7A8A</text>
<text x="81.3" y="152">VCCA_FPLL</text>
<text x="81.3" y="154.6">VCCA_FPLL</text>
<text x="140.7" y="150.7">GND</text>
<text x="140.7" y="153.3">GND</text>
<text x="140.7" y="155.8">GND</text>
<text x="179.2" y="155.8">GND</text>
<text x="179.2" y="153.3">GND</text>
<text x="179.2" y="150.7">GND</text>
<text x="42.9" y="157.1">VCCPD7A8A</text>
<text x="140.7" y="158.4">GND</text>
<text x="179.2" y="158.4">GND</text>
</g>
<g font-size="1.8" fill="#0000c2">
<text x="57.1" y="162.7">DVDD1v1: max. 650mA</text>
<text x="57.1" y="164.8">DVDD1v2: max. 60mA</text>
<text x="57.1" y="166.8">AVCC2v5: max. 160mA</text>
<text x="57.1" y="168.9">DVDD3v3: max. 100mA</text>
</g>
</svg>
